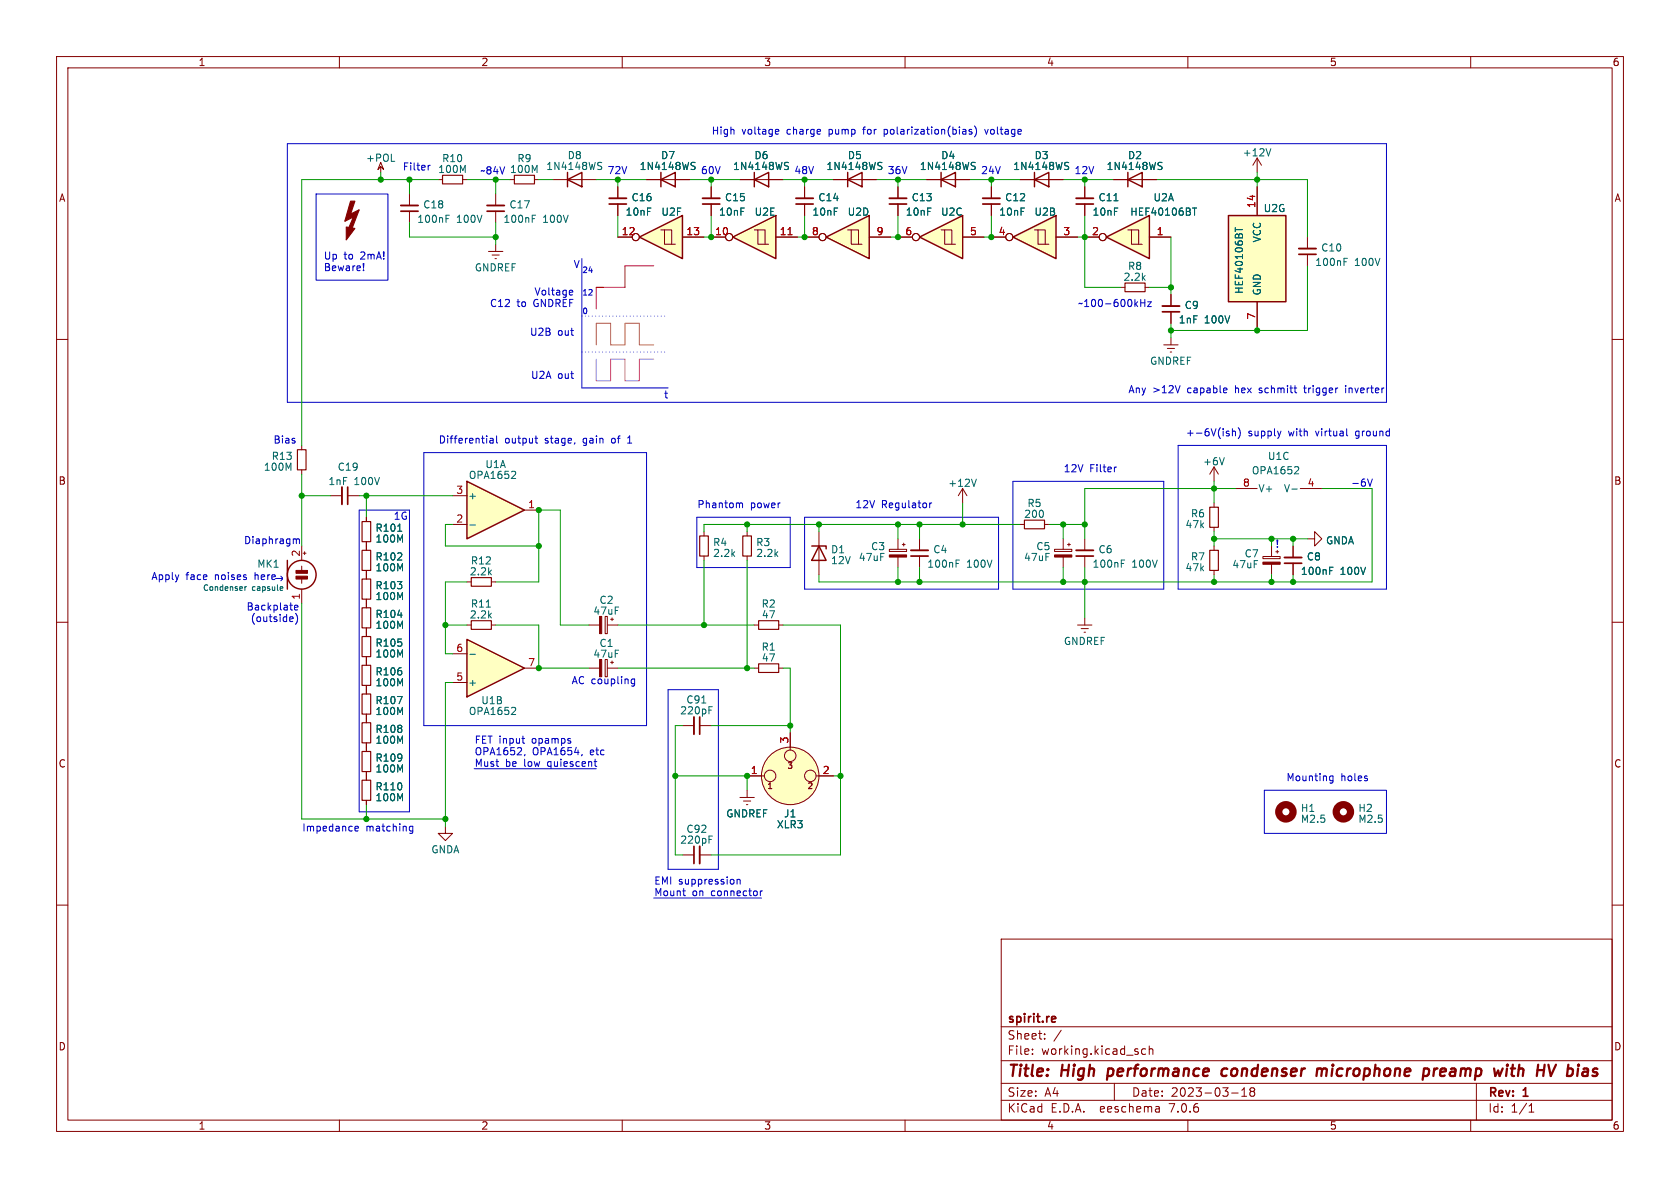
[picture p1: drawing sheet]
<svg xmlns="http://www.w3.org/2000/svg" width="297mm" height="210mm" viewBox="0 0 297 210" stroke-linecap="round" stroke-linejoin="round" font-family="sans-serif">
<g fill="none" stroke="#840000" stroke-width=".18">
<path d="M10 10h277v190h-277zM12 12h273v186h-273zM60 10v2M110 10v2M160 10v2M210 10v2M260 10v2M10 60h2M285 60h2M10 110h2M285 110h2M10 160h2"/>
<path d="M285 160h2M177 166h108v32h-108zM60 198v2M110 198v2M160 198v2M177 194.5h108M177 191.5h108M177 187.5h108M177 181.5h108M182.5 186.3v.1M182.5 185.5v.1M184.7 183.6v.1"/>
<path d="M184.7 182.8v.1M187.6 182.1l-1.3 2M197 191.5v3M202.5 185.5l-.4-.1-.3 .3v.4l.2 .2h.5M203.2 185.5l.2-.1 .3 .1 .1 .9M203.2 184.9v1.5M204.9 195.7l.1 .9M205 196.5l-.2 .1M205 196h-.2M210 198v2M217.7 193.2h1.2M219.5 193.8h.9"/>
<path d="M219.5 192.7l.5-.4v1.5M221.2 192.9l-.2 .3v.3l.2 .3 .5-.1 .1-.2-.1-.4-.2-.2M221.2 192.9l-.2-.2 .2-.4 .5 .1 .1 .2-.3 .3M221.2 192.9h.3M260 198v2M261 191.5v6.5M270.3 196.6h.9M270.3 195.5l.4-.4v1.5"/>
</g>
<g fill="none" stroke="#840000" stroke-width=".4">
<path d="M195.9 188.9l-.2 2M217 189a.66 .66 0 0 0-1 .3l-.1 .5 .2 .3 .2 .1 .5-.1M233 189l.5-.1 .2 .3M233.7 189.2l-.1 1M234.5 189a.5 .5 0 0 0-.8 .2M251.9 188.9h.4l.4 .4-.1 .5-.4 .4M253.6 188.9l-.2 1.3M253.9 188.9l-.4 .4M266.4 188.9l-.1 1.3M266.5 188.2l-.1 .1 .1 .1M266.5 188.2l.1 .1-.1 .1M266.5 188.2v.2"/>
<path d="M267.1 188.9h.7M267.5 188.2l-.3 1.7 .1 .2 .4 .1M275.1 188.2l-.9 2"/>
</g>
<path d="M186.1 179.7l.5 .1v.2l-.7 .2M186.6 180.6l-.5 .1" fill="none" stroke="#840000" stroke-width=".3"/>
<path d="M195.6 41.9l7.6-3.8v7.6z" fill="#ffffc2"/>
<path d="M100.3 31.8l2.6-1.3v2.5zM100.3 30.5v2.5M116.8 31.8l2.6-1.3v2.5zM116.8 30.5v2.5M199.4 31.8l2.5-1.3v2.5zM199.4 30.5v2.5M195.6 41.9l7.6-3.8v7.6z" fill="none" stroke="#840000" stroke-width=".25"/>
<g fill="none" stroke="#840000" stroke-width=".18">
<path d="M77.5 31.8h.7M81.8 31.8h.7M97.8 31.8h7.6M114.3 31.8h7.6M142.2 33v2.1M142.2 36.1v2M175.3 33v2.1M175.3 36.1v2M196.8 31.8h7.7M191.8 41.9h2.5M199.4 40.6h.6v2.6h1.9M200 40.6h1.3v2.6"/>
<path d="M203.2 41.9h3.8M191.8 95.3v2M191.8 98.3v2"/>
<circle cx="194.9" cy="41.9" r=".63"/>
</g>
<path d="M105.9 29.3l.4 .1 .1 .3-.3 .3h-.3M105.9 28.7l.5 .1M122.4 29.3l.4 .1 .1 .3-.3 .3h-.3M122.4 28.7l.5 .1M205 29.3l.3 .1 .1 .3-.2 .3h-.3M205 28.7l.4 .1M210.8 36.8h.7M211.2 36.8v1.2M198.2 99.6h.5M198.2 99h.6" fill="none" stroke="#006464" stroke-width=".18"/>
<path d="M140.7 35.1h3.1M173.7 35.1h3.1M190.2 97.3h3.1" fill="none" stroke="#840000" stroke-width=".33"/>
<path d="M140.7 36.1h3.1M173.7 36.1h3.1M190.2 98.3h3.1" fill="none" stroke="#840000" stroke-width=".3"/>
<path d="M78.2 31h3.6v1.5h-3.6z" fill="none" stroke="#840000" stroke-width=".2"/>
<path d="M162.6 41.9l7.6-3.8v7.6z" fill="#ffffc2"/>
<path d="M162.6 41.9l7.6-3.8v7.6zM143.5 96.5h2.5v.5M144.8 96.5l1.2 2.6h-2.5z" fill="none" stroke="#840000" stroke-width=".25"/>
<g fill="none" stroke="#840000" stroke-width=".18">
<path d="M222.2 27.9l.8 1.3M222.2 27.9v2.6M222.2 27.9l-.7 1.3M158.7 41.9h2.6M166.4 40.6h.6v2.6h1.9M167 40.6h1.3v2.6M170.2 41.9h3.8M207 59.7v1.3M53.3 78.7v.8M205.7 61h2.6M206.4 61.6h1.2M206.9 62.2h.2"/>
<path d="M53.3 83.1v.7M64.8 91.4v.8M64.8 95.8v.7M144.8 94v7.6"/>
<circle cx="161.9" cy="41.9" r=".63"/>
</g>
<path d="M52.6 79.5h1.5v3.6h-1.5zM64 92.2h1.5v3.6h-1.5z" fill="none" stroke="#840000" stroke-width=".2"/>
<path d="M224.7 26.3l-.5 1.3M70.3 93.9h.7" fill="none" stroke="#006464" stroke-width=".18"/>
<path d="M129.5 41.9l7.7-3.8v7.6z" fill="#ffffc2"/>
<path d="M129.5 41.9l7.7-3.8v7.6z" fill="none" stroke="#840000" stroke-width=".25"/>
<g fill="none" stroke="#840000" stroke-width=".18">
<path d="M158.7 33v2.1M158.7 36.1v2M125.7 41.9h2.6M133.3 40.6h.7v2.6h1.9M134 40.6h1.3v2.6M137.2 41.9h3.8"/>
<circle cx="128.9" cy="41.9" r=".63"/>
</g>
<path d="M139.3 41.5h.7" fill="none" stroke="#a90000" stroke-width=".18"/>
<path d="M157.2 35.1h3.1" fill="none" stroke="#840000" stroke-width=".33"/>
<path d="M157.2 36.1h3.1" fill="none" stroke="#840000" stroke-width=".3"/>
<path d="M146 41.9l7.7-3.8v7.6z" fill="#ffffc2"/>
<g fill="none" stroke="#840000" stroke-width=".25">
<path d="M149.9 31.8l2.5-1.3v2.5zM149.9 30.5v2.5M146 41.9l7.7-3.8v7.6zM50.8 99.1v5"/>
<circle cx="53.3" cy="101.6" r="2.54"/>
</g>
<g fill="none" stroke="#840000" stroke-width=".18">
<path d="M67.3 29.5v1M67.3 28.7l.5 1.3-.5-.5-.5 .5zM147.3 31.8h7.6M191.8 33v2.1M191.8 36.1v2M142.2 41.9h2.6M149.9 40.6h.6v2.6h1.9M150.5 40.6h1.3v2.6M153.7 41.9h3.8M198.1 50.8h.8M202.4 50.8h.8M231.1 41.9v2"/>
<path d="M231.1 45v2M53.3 96.5v2.6M53.6 97.8h.5M53.8 97.5v.5M58.4 87.6h2.1M61.5 87.6h2M157.2 97.1h3.1v.4h-3.1zM158.7 95.3v1.8M158.7 98.5v1.8M159.5 96.3h.5M159.8 96v.5M162.6 95.3v2"/>
<path d="M162.6 98.3v2M53.3 100.1v.7M53.3 102.4v.7M53.3 104.1v2.6M64.8 111.8v.7M64.8 116.1v.7"/>
<circle cx="145.4" cy="41.9" r=".63"/>
</g>
<g fill="#840000" stroke="#840000" stroke-width=".18">
<path d="M52.3 101.9h2.1v.5h-2.1z"/>
<path d="M52.3 100.8h2.1v.5h-2.1z"/>
<path d="M157.2 98.1h3.1v.4h-3.1z"/>
</g>
<path d="M69.2 28.5h.6M155.4 29.3l.4 .1 .1 .3-.2 .3h-.3M155.4 28.7l.5 .1M196.9 35.5h.8M237.6 46.3h.4M237.6 45.7h.6M169 99.6h.4M169 99h.6M43.3 103.7v.7M43.6 103.7l-.3 .2M49.7 103.7l.3 .1v.1l-.5 .1M50 104.3l-.3 .1" fill="none" stroke="#006464" stroke-width=".18"/>
<path d="M190.2 35.1h3.1M229.6 43.9h3.1M60.5 86.1v3.1M161 97.3h3.1" fill="none" stroke="#840000" stroke-width=".33"/>
<path d="M190.2 36.1h3.1M229.6 45h3.1M61.5 86.1v3.1M161 98.3h3.1" fill="none" stroke="#840000" stroke-width=".3"/>
<path d="M198.9 50h3.5v1.6h-3.5zM64 112.5h1.5v3.6h-1.5z" fill="none" stroke="#840000" stroke-width=".2"/>
<path d="M113 41.9l7.6-3.8v7.6z" fill="#ffffc2"/>
<path d="M217.2 38.1h10.1v15.2h-10.1zM113 41.9l7.6-3.8v7.6z" fill="none" stroke="#840000" stroke-width=".25"/>
<g fill="none" stroke="#840000" stroke-width=".18">
<path d="M109.2 33v2.1M109.2 36.1v2M222.2 33v5.1M109.2 41.9h2.6M116.8 40.6h.7v2.6h1.9M117.5 40.6h1.2v2.6M120.6 41.9h3.9M207 52.1v2M207 55.1v2.1M222.2 53.3v5.1M170.2 86.4l-.8 1.2M170.2 86.4v2.5"/>
<path d="M170.2 86.4l.7 1.2M64.8 116.8v.8M64.8 121.2v1.5M64.8 126.2v1.6M64.8 131.3v1.5M64.8 136.4v1.5M132.1 139.7v1.3M64.8 141.5v.7M78.7 146.1v1.2h1.3l-1.3 1.3-1.2-1.3h1.2M130.8 141h2.5M131.4 141.6h1.3M132 142.2h.2"/>
<circle cx="112.4" cy="41.9" r=".63"/>
</g>
<path d="M64 117.6h1.5v3.6h-1.5zM64 122.7h1.5v3.5h-1.5zM64 127.8h1.5v3.5h-1.5zM64 137.9h1.5v3.6h-1.5zM64 132.8h1.5v3.6h-1.5z" fill="none" stroke="#840000" stroke-width=".2"/>
<path d="M218.4 40.2v.8M218.4 40.6h1.3M172.6 84.7l-.4 1.3M70.3 123.1h.8l-.5 1.3" fill="none" stroke="#006464" stroke-width=".18"/>
<path d="M107.7 35.1h3M205.5 54.1h3" fill="none" stroke="#840000" stroke-width=".33"/>
<path d="M107.7 36.1h3M205.5 55.1h3" fill="none" stroke="#840000" stroke-width=".3"/>
<path d="M217.2 38.1h10.1v15.2h-10.1z" fill="#ffffc2" stroke="#ffffc2" stroke-width=".18"/>
<path d="M179.1 41.9l7.6-3.8v7.6z" fill="#ffffc2"/>
<path d="M133.3 31.8l2.6-1.3v2.5zM133.3 30.5v2.5M179.1 41.9l7.6-3.8v7.6z" fill="none" stroke="#840000" stroke-width=".25"/>
<g fill="none" stroke="#840000" stroke-width=".18">
<path d="M125.7 33v2.1M125.7 36.1v2M130.8 31.8h7.6M175.3 41.9h2.5M182.9 40.6h.6v2.6h1.9M183.5 40.6h1.3v2.6M186.7 41.9h3.8M180.3 92.7h.8M184.7 92.7h.7M186.4 97.1h3.1v.4h-3.1zM188 95.3v1.8M188 98.5v1.8"/>
<path d="M188.7 96.3h.5M189 96v.5M214.6 82.6v2.5M214.6 88.9v.8M214.6 93.2v.8M214.6 82.6l-.7 1.2M214.6 82.6l.8 1.2M218.4 86.4h3.8M229.9 86.4h3.8M82.5 110.5h.8M82.5 102.9h.8M86.9 110.5h.7"/>
<path d="M86.9 102.9h.7M104.1 118.1h1.9M104.1 110.5h1.9M107 109h.4v3h-.4zM107 116.6h.4v3h-.4zM107.4 118.1h1.8M107.4 110.5h1.8M108.2 109.2v.5M108.2 116.8v.5M133.3 118.1h.8M133.3 110.5h.8M137.7 118.1h.7"/>
<path d="M137.7 110.5h.7M190.5 110.5h2.5M191.1 111.1h1.3M191.6 111.8h.3M191.8 109.2v1.3"/>
<circle cx="178.4" cy="41.9" r=".63"/>
</g>
<path d="M181.1 91.9h3.6v1.6h-3.6zM213.9 89.7h1.5v3.5h-1.5zM83.3 102.1h3.6v1.5h-3.6zM83.3 109.7h3.6v1.6h-3.6zM134.1 117.3h3.6v1.6h-3.6zM134.1 109.7h3.6v1.6h-3.6z" fill="none" stroke="#840000" stroke-width=".2"/>
<path d="M124.2 35.1h3.1" fill="none" stroke="#840000" stroke-width=".33"/>
<path d="M124.2 36.1h3.1" fill="none" stroke="#840000" stroke-width=".3"/>
<g fill="#840000" stroke="#840000" stroke-width=".18">
<path d="M106 109h.4v3h-.4z"/>
<path d="M106 116.6h.4v3h-.4z"/>
<path d="M186.4 98.1h3.1v.4h-3.1z"/>
</g>
<path d="M138.9 29.3l.4 .1 .1 .3-.2 .3h-.3M138.9 28.7l.5 .1M216.4 80.9l-.4 1.3M228.4 86.5h.9M229.4 82.5l.2 .2-.1 .3-.7 .8h.8M86 107.3h.7" fill="none" stroke="#006464" stroke-width=".18"/>
<path d="M82.5 113l10.2 5.1-10.2 5.1z" fill="#ffffc2"/>
<path d="M166.4 31.8l2.5-1.3v2.5zM166.4 30.5v2.5M182.9 31.8l2.5-1.3v2.5zM182.9 30.5v2.5M82.5 113l10.2 5.1-10.2 5.1z" fill="none" stroke="#840000" stroke-width=".25"/>
<g fill="none" stroke="#840000" stroke-width=".18">
<path d="M72.4 34.3v2M72.4 37.3v2.1M87.6 34.3v2M87.6 37.3v2.1M90.2 31.8h.7M94.5 31.8h.7M163.8 31.8h7.6M180.3 31.8h7.7M86.4 44.5h2.5M87 45.1h1.3M87.5 45.7h.3M87.6 43.2v1.3"/>
<path d="M64.8 96.5v.8M124.5 94v.7M124.5 98.3v.8M132.1 94v.7M132.1 98.3v.8M214.6 96.5v.8M223.3 98.4h3v.4h-3zM224.8 96.5v1.9M224.8 99.7v1.9M225.6 97.5h.5M225.8 97.3v.5M228.6 96.5v2.1"/>
<path d="M228.6 99.6v2M231.1 95.3h1.3v1.2l1.3-1.2-1.3-1.3v1.3M64.8 100.8v1.6M64.8 105.9v1.5M64.8 111v.8M80 115.6h2.5M92.7 118.1h2.5M214.6 100.8v.8M80 120.7h2.5M120.6 128.3h2.1M123.7 128.3h2M132.1 137.2h3"/>
<path d="M139.7 129.5v3.1M144.3 137.2h3M120.6 151.1h2.1M123.7 151.1h2"/>
<circle cx="136.1" cy="137.2" r="1.02"/>
<circle cx="139.7" cy="137.2" r="5.1"/>
<circle cx="139.7" cy="133.6" r="1.02"/>
<circle cx="143.3" cy="137.2" r="1.02"/>
</g>
<g fill="none" stroke="#006464" stroke-width=".18">
<path d="M78.9 38.6h.4M78.9 38h.6M94.1 38.6h.4M94.1 38h.6M171.9 29.3l.4 .1 .1 .3-.2 .3h-.3M171.9 28.7l.5 .1M188.4 29.3l.4 .1 .1 .3-.2 .3h-.3M188.4 28.7l.5 .1M70.3 108.7h.8M83.1 115.7h.9M235.1 100.9h.4M235.1 100.3h.6"/>
<path d="M90.9 125l.3 .3-.1 .3-.7 .7h.8M124.1 124.3h.7M125.3 125.5h.5M125.3 124.9h.6M125.3 148.4h.5M125.3 147.8h.6"/>
</g>
<path d="M70.9 36.3h3M86.1 36.3h3.1M227.1 98.6h3M122.7 126.7v3.1M123.7 149.6v3.1" fill="none" stroke="#840000" stroke-width=".33"/>
<path d="M70.9 37.3h3M86.1 37.3h3.1M227.1 99.6h3M123.7 126.7v3.1M122.7 149.6v3.1" fill="none" stroke="#840000" stroke-width=".3"/>
<path d="M90.9 31h3.6v1.5h-3.6zM64 97.3h1.5v3.5h-1.5zM123.7 94.7h1.5v3.6h-1.5zM131.3 94.7h1.5v3.6h-1.5zM213.9 97.3h1.5v3.5h-1.5zM64 107.4h1.5v3.6h-1.5zM64 102.4h1.5v3.5h-1.5z" fill="none" stroke="#840000" stroke-width=".2"/>
<g fill="#840000" stroke="#840000" stroke-width=".2">
<path d="M61.2 40.1l1.5 .3-1.5 2z"/>
<path d="M62 35.6h.7l-.7 2.2 1.5-.7-1.3 3.3-.5-.3 .8-1.7-1.5 .7z"/>
</g>
<circle cx="139.7" cy="137.2" r="5.1" fill="#ffffc2" stroke="#ffffc2" stroke-width=".18"/>
<g fill="none" stroke="#840000" stroke-width="1.3">
<circle cx="227.3" cy="143.5" r="1.27"/>
<circle cx="237.5" cy="143.5" r="1.27"/>
</g>
<path d="M223.3 99.4h3v.3h-3z" fill="#840000" stroke="#840000" stroke-width=".18"/>
<path d="M82.5 85.1l10.2 5.1-10.2 5.1z" fill="#ffffc2"/>
<path d="M82.5 85.1l10.2 5.1-10.2 5.1z" fill="none" stroke="#840000" stroke-width=".25"/>
<g fill="none" stroke="#840000" stroke-width=".18">
<path d="M109.2 33v2.1M109.2 36.1v2M114.3 31.8h2.5M119.4 31.8h2.5M125.7 33v2.1M125.7 36.1v2M130.8 31.8h2.5M135.9 31.8h2.5M142.2 33v2.1M142.2 36.1v2M147.3 31.8h2.6M152.4 31.8h2.5"/>
<path d="M158.7 33v2.1M158.7 36.1v2M163.8 31.8h2.6M168.9 31.8h2.5M175.3 33v2.1M175.3 36.1v2M180.3 31.8h2.6M185.4 31.8h2.6M191.8 33v2.1M191.8 36.1v2M196.8 31.8h2.6M201.9 31.8h2.6"/>
<path d="M222.2 33v5.1M109.2 41.9h2.6M120.6 41.9h3.9M125.7 41.9h2.6M137.2 41.9h3.8M142.2 41.9h2.6M153.7 41.9h3.8M158.7 41.9h2.6M170.2 41.9h3.8M175.3 41.9h2.5M186.7 41.9h3.8M191.8 41.9h2.5"/>
<path d="M203.2 41.9h3.8M207 52.1v2M207 55.1v2.1M222.2 53.3v5.1M64.8 91.4v.8M64.8 95.8v1.5M80 92.7h2.5M80 87.6h2.5M92.7 90.2h2.5M228.6 96.5v2.1M228.6 99.6v2M64.8 100.8v1.6"/>
<path d="M64.8 105.9v1.5M64.8 111v1.5M64.8 116.1v1.5M64.8 121.2v1.5M64.8 126.2v1.6M64.8 131.3v1.5M64.8 136.4v1.5M132.1 137.2h2.5M139.7 129.5v2.6M144.8 137.2h2.5M64.8 141.5v.7"/>
<circle cx="112.4" cy="41.9" r=".63"/>
<circle cx="128.9" cy="41.9" r=".63"/>
<circle cx="145.4" cy="41.9" r=".63"/>
<circle cx="161.9" cy="41.9" r=".63"/>
<circle cx="178.4" cy="41.9" r=".63"/>
<circle cx="194.9" cy="41.9" r=".63"/>
</g>
<g fill="none" stroke="#006464" stroke-width=".18">
<path d="M122.4 29.3l.4 .1 .1 .3-.3 .3h-.3M122.4 28.7l.5 .1M138.9 29.3l.4 .1 .1 .3-.2 .3h-.3M138.9 28.7l.5 .1M155.4 29.3l.4 .1 .1 .3-.2 .3h-.3M155.4 28.7l.5 .1M171.9 29.3l.4 .1 .1 .3-.2 .3h-.3M171.9 28.7l.5 .1M188.4 29.3l.4 .1 .1 .3-.2 .3h-.3M188.4 28.7l.5 .1M196.9 35.5h.8M205 29.3l.3 .1 .1 .3-.2 .3h-.3"/>
<path d="M205 28.7l.4 .1M210.8 36.8h.7M211.2 36.8v1.2M218.4 40.2v.8M218.4 40.6h1.3M70.3 93.9h.7M83.1 92.8h.9M90.9 83.3l.3 .3-.1 .3-.7 .7h.8M70.3 108.7h.8M235.1 100.9h.4M235.1 100.3h.6M70.3 123.1h.8l-.5 1.3"/>
</g>
<g fill="none" stroke="#0000c2" stroke-width=".18">
<path d="M50.8 25.4h194.3v45.7h-194.3zM55.9 34.3h12.7v15.2h-12.7zM75.7 29.2v.9M76.1 29.2l-.4 .3M137.3 22.9h.3l.1 .3-.6 .1M137.6 23.7h-.3M156.3 22.9v1.2M156.3 23.7h.1M156.4 22.9h-.1M171.8 22.9h-.3l-.2 .2 .1 .1 .4 .2v.3h-.5M172.3 22.3a1.46 1.46 0 0 1 0 1.9M174.1 22.9l.3 .8 .3-.8"/>
<path d="M64.3 47.7v.1M64.3 46.6v.8M100.8 51.3l.4 .1 .1 .2-.6 .1M101.2 52.1l-.4 .1M102.9 45.7v22.9h15.2M201.7 52.9v1.3M201.7 53.5h.7M202.4 52.9v1.3M202.9 53.3h.6l-.6 .9h.6M86.6 77.5h.5l.1 .8M87.2 77.8h-.4l-.2 .2 .2 .3h.4M87.8 77.1v1l.2 .2"/>
<path d="M94.6 77.5h.4M94.7 77.1v1l.3 .2M111 78.3h.7M111.2 77.2l-.2 .2M208.3 78.7h36.8v25.4h-36.8zM208.6 68.2l-.4 1.2M216.7 68.6l.2 .3-.6 .1M216.8 69.4h-.1M217.3 76.7v.3M217.9 75.8v1.3M217.9 76.3l.2-.1 .3 .1v.8M218.9 75.6a1.46 1.46 0 0 1 0 1.9"/>
<path d="M226.5 76.2l-.3 .9M230.5 68.6h.4M230.6 68.2l.1 1.2M237.9 68.2v.1M237.9 68.6v.8M238.1 76.9l.2 .2M52 95.3l.4 .1M52.4 95.4l.2-.1h.3v.8M52.4 95.4v.7M63.5 90.2h8.9v53.3h-8.9zM74.9 80h39.4v48.3h-39.4zM123.2 91.4h16.5v8.9h-16.5z"/>
<path d="M130.7 89.1l.2-.2 .3 .1 .1 .8M142.2 91.4h34.3v12.7h-34.3zM164.4 88.9v.9M164.7 88.9l-.3 .3M179.1 85.1h26.6v19h-26.6zM197.4 82.6h-.3M241.8 84.7l.4 1.2 .4-1.2M48.7 102.3h1.2M49.6 101.9l.3 .2v.2M49.9 102.3v.1l-.3 .3M51.4 109l.4 .1v.2l-.6 .2M51.8 109.8l-.4 .1"/>
<path d="M52.1 107.4l.6-.1-.1-.3h-.4l-.1 .2v.6h.5M52.2 108.4a1.46 1.46 0 0 1 0 2M83.8 135.9h21.6M92.3 130.5h.4M92.5 131.3l.2 .1M92.8 133.4l-.1 .2M102.9 133.4l-.1 .2M105 134.6h.5M105.2 135.3l.3 .2M111.6 120.6l.2 .3 .4-.1M112.2 120v1.1l-.2 .2-.4-.1M112.2 120.1l-.4-.1-.2 .3"/>
<path d="M118.1 121.9h8.9v31.8h-8.9zM223.5 139.7h21.6v7.6h-21.6zM235.1 137.9l.2 .1h.4M235.7 137.2v1l-.3 .2h-.3M235.7 137.2h-.4l-.2 .1M62.8 146.5l.6-.1-.1-.3h-.4l-.1 .1v.6h.5M73 146.1h-.4l-.2 .2 .1 .5h.5M73 146.1v1l-.3 .2h-.3M115.6 158.8h19M120.7 157.5h.5M121.1 158.3h.1M130.3 155.4v.9"/>
<path d="M130.3 155.6l.2-.2 .3 .1v.8M134.4 157.5v.8M134.8 157.5l-.4 .2"/>
</g>
<path d="M102.9 55.9h15.2M102.9 62.2h15.2" fill="none" stroke="#0000c2" stroke-width=".18" stroke-dasharray="0 .6"/>
<path d="M105.4 61v-3.8h2.5v3.8h2.6v-3.8h2.5v3.8h2.6" fill="none" stroke="#ff7c00" stroke-width=".18"/>
<path d="M105.4 63.5v3.8h2.5v-3.8h2.6v3.8h2.5v-3.8h2.6" fill="none" stroke="#ff00f5" stroke-width=".18"/>
<path d="M115.6 47h-5.1v3.8h-5.1v3.8" fill="none" stroke="#ff0025" stroke-width=".18"/>
<g fill="none" stroke="#009600" stroke-width=".18">
<path d="M67.3 30.5v1.3M72.4 39.4v2.5h15.2M72.4 31.8v2.5M77.5 31.8h-24.2v46.9M82.5 31.8h7.7M87.6 31.8v2.5M87.6 39.4v3.8M95.2 31.8h2.6M105.4 31.8h8.9M109.2 31.8v1.2M109.2 38.1v3.8M121.9 31.8h8.9"/>
<path d="M125.7 38.1v3.8h-1.2M125.7 31.8v1.2M138.4 31.8h8.9M142.2 38.1v3.8h-1.2M142.2 31.8v1.2M154.9 31.8h8.9M158.7 38.1v3.8h-1.2M158.7 31.8v1.2M171.4 31.8h8.9M175.3 31.8v1.2M175.3 38.1v3.8h-1.3M188 31.8h8.8"/>
<path d="M191.8 38.1v12.7h6.3M191.8 31.8v1.2M204.5 31.8h26.6v10.1M222.2 30.5v2.5M190.5 41.9h1.3M203.2 50.8h3.8M207 41.9v10.2M207 57.2v2.5M231.1 47v11.4h-24.1M53.3 83.8v12.7M53.3 87.6h5.1M63.5 87.6h16.5"/>
<path d="M64.8 87.6v3.8M80 92.7h-1.3v3.8h16.5M124.5 99.1v11.4M132.1 92.7v1.3M132.1 99.1v19M144.8 92.7v1.3M158.7 92.7v2.6M162.6 92.7v2.6M170.2 88.9v3.8M180.3 92.7h-55.8v1.3M185.4 92.7h6.4M188 92.7v2.6"/>
<path d="M214.6 85.1v3.8M214.6 94v2.5M214.6 95.3h16.5M218.4 86.4h-26.6v8.9M224.8 95.3v1.2M228.6 95.3v1.2M233.7 86.4h8.9v16.5h-97.8v-1.3M53.3 106.7v38.1h25.4M78.7 110.5h3.8M82.5 102.9h-3.8v12.7h1.3M87.6 110.5h7.6v7.6h8.9M87.6 102.9h7.6v-12.7h3.9v20.3h5"/>
<path d="M109.2 118.1h24.1M109.2 110.5h24.1M138.4 118.1h1.3v11.4M138.4 110.5h10.2v40.6h-22.9M158.7 100.3v2.6M162.6 100.3v2.6M188 100.3v2.6M191.8 100.3v8.9M214.6 101.6v1.3M224.8 101.6v1.3M228.6 101.6v1.3M80 120.7h-1.3v25.4"/>
<path d="M119.4 137.2h12.7v2.5M120.6 128.3h-1.2v22.8h1.2M125.7 128.3h14M147.3 137.2h1.3M64.8 142.2v2.6"/>
</g>
<path d="M139.3 41.5h.7" fill="none" stroke="#a90000" stroke-width=".18"/>
<g fill="#009600" stroke="#009600" stroke-width=".18">
<circle cx="191.8" cy="102.9" r=".46"/>
<circle cx="191.8" cy="92.7" r=".46"/>
<circle cx="214.6" cy="102.9" r=".46"/>
<circle cx="214.6" cy="95.3" r=".46"/>
<circle cx="228.6" cy="95.3" r=".46"/>
<circle cx="162.6" cy="92.7" r=".46"/>
<circle cx="162.6" cy="102.9" r=".46"/>
<circle cx="158.7" cy="102.9" r=".46"/>
<circle cx="188" cy="92.7" r=".46"/>
<circle cx="188" cy="102.9" r=".46"/>
<circle cx="175.3" cy="41.9" r=".46"/>
<circle cx="175.3" cy="31.8" r=".46"/>
<circle cx="207" cy="50.8" r=".46"/>
<circle cx="207" cy="58.4" r=".46"/>
<circle cx="191.8" cy="31.8" r=".46"/>
<circle cx="191.8" cy="41.9" r=".46"/>
<circle cx="222.2" cy="31.8" r=".46"/>
<circle cx="222.2" cy="58.4" r=".46"/>
<circle cx="214.6" cy="86.4" r=".46"/>
<circle cx="228.6" cy="102.9" r=".46"/>
<circle cx="224.8" cy="95.3" r=".46"/>
<circle cx="158.7" cy="92.7" r=".46"/>
<circle cx="170.2" cy="92.7" r=".46"/>
<circle cx="158.7" cy="41.9" r=".46"/>
<circle cx="158.7" cy="31.8" r=".46"/>
<circle cx="224.8" cy="102.9" r=".46"/>
<circle cx="109.2" cy="31.8" r=".46"/>
<circle cx="125.7" cy="41.9" r=".46"/>
<circle cx="72.4" cy="31.8" r=".46"/>
<circle cx="67.3" cy="31.8" r=".46"/>
<circle cx="87.6" cy="41.9" r=".46"/>
<circle cx="87.6" cy="31.8" r=".46"/>
<circle cx="142.2" cy="31.8" r=".46"/>
<circle cx="142.2" cy="41.9" r=".46"/>
<circle cx="125.7" cy="31.8" r=".46"/>
<circle cx="132.1" cy="118.1" r=".46"/>
<circle cx="148.6" cy="137.2" r=".46"/>
<circle cx="139.7" cy="128.3" r=".46"/>
<circle cx="124.5" cy="110.5" r=".46"/>
<circle cx="132.1" cy="137.2" r=".46"/>
<circle cx="119.4" cy="137.2" r=".46"/>
<circle cx="95.2" cy="90.2" r=".46"/>
<circle cx="95.2" cy="96.5" r=".46"/>
<circle cx="78.7" cy="110.5" r=".46"/>
<circle cx="95.2" cy="118.1" r=".46"/>
<circle cx="78.7" cy="144.8" r=".46"/>
<circle cx="64.8" cy="144.8" r=".46"/>
<circle cx="64.8" cy="87.6" r=".46"/>
<circle cx="53.3" cy="87.6" r=".46"/>
<circle cx="144.8" cy="92.7" r=".46"/>
<circle cx="132.1" cy="92.7" r=".46"/>
</g>
<g font-size="2.8" fill="#840000">
<text x="178" y="190.9">Title:</text>
<text x="187.7" y="190.9">High</text>
<text x="196.6" y="190.9">performance</text>
<text x="217.6" y="190.9">condenser</text>
<text x="235.2" y="190.9">microphone</text>
<text x="254.9" y="190.9">preamp</text>
<text x="268.2" y="190.9">with</text>
<text x="276.6" y="190.9">HV bias</text>
</g>
<g font-size="2.1" fill="#840000">
<text x="178" y="184">Sheet:</text>
<text x="178" y="181.2">spirit.re</text>
<text x="178" y="186.7">File:</text>
<text x="184.1" y="186.7">working.kicad_sch</text>
<text x="178" y="196.9">KiCad</text>
<text x="178" y="194.1">Size:</text>
<text x="184.7" y="194.1">A4</text>
<text x="185.7" y="196.9">E.D.A.</text>
<text x="194.6" y="196.9">eeschema</text>
<text x="200" y="194.1">Date:</text>
<text x="207" y="196.9">7.0.6</text>
<text x="207" y="194.1">2023-03-18</text>
<text x="263" y="194.3">Rev:</text>
<text x="263" y="196.9">Id:</text>
<text x="267.1" y="196.9">1/1</text>
<text x="269.4" y="194.3">1</text>
</g>
<g font-size="1.8" fill="#840000">
<text x="35" y="11.9">1</text>
<text x="85" y="11.9">2</text>
<text x="135" y="11.9">3</text>
<text x="185" y="11.9">4</text>
<text x="235" y="11.9">5</text>
<text x="285" y="11.9">6</text>
<text x="10.3" y="35.9">A</text>
<text x="285.3" y="35.9">A</text>
<text x="10.3" y="85.9">B</text>
<text x="285.3" y="85.9">B</text>
<text x="10.3" y="135.9">C</text>
<text x="285.3" y="135.9">C</text>
<text x="10.3" y="185.9">D</text>
<text x="285.3" y="185.9">D</text>
<text x="35" y="199.9">1</text>
<text x="85" y="199.9">2</text>
<text x="135" y="199.9">3</text>
<text x="185" y="199.9">4</text>
<text x="235" y="199.9">5</text>
<text x="285" y="199.9">6</text>
</g>
<g font-size="1.8" fill="#0000c2">
<text x="125.7" y="23.9">High</text>
<text x="131.1" y="23.9">voltage</text>
<text x="139.2" y="23.9">charge</text>
<text x="146.8" y="23.9">pump</text>
<text x="153.1" y="23.9">for</text>
<text x="156.9" y="23.9">polarization(bias)</text>
<text x="175" y="23.9">voltage</text>
<text x="71.1" y="30.2">Filter</text>
<text x="84.8" y="30.9">~84V 100M</text>
<text x="107.3" y="30.9">72V</text>
<text x="123.8" y="30.9">60V</text>
<text x="140.3" y="30.9">48V</text>
<text x="156.8" y="30.9">36V</text>
<text x="173.4" y="30.9">24V</text>
<text x="189.9" y="30.9">12V</text>
<text x="57.1" y="46">Up</text>
<text x="60.8" y="46">to</text>
<text x="63.8" y="46">2mA!</text>
<text x="101.3" y="47.5">V</text>
<text x="57.1" y="48">Beware!</text>
<text x="94.4" y="52.3">Voltage</text>
<text x="86.5" y="54.4">C12</text>
<text x="91.4" y="54.4">to</text>
<text x="93.6" y="59.4">U2B</text>
<text x="94.4" y="54.4">GNDREF</text>
<text x="98.6" y="59.4">out</text>
<text x="190.5" y="54.4">~100-600kHz</text>
<text x="93.8" y="67.1">U2A</text>
<text x="98.6" y="67.1">out</text>
<text x="117.3" y="70.5">t</text>
<text x="199.4" y="69.6">Any</text>
<text x="203.8" y="69.6">&gt;12V</text>
<text x="210" y="69.6">capable</text>
<text x="218.6" y="69.6">hex</text>
<text x="223.1" y="69.6">schmitt</text>
<text x="231.2" y="69.6">trigger</text>
<text x="238.7" y="69.6">inverter</text>
<text x="209.5" y="77.2">+-6V(ish)</text>
<text x="220.6" y="77.2">supply</text>
<text x="227.9" y="77.2">with</text>
<text x="232.9" y="77.2">virtual</text>
<text x="240.1" y="77.2">ground</text>
<text x="48.3" y="78.5">Bias</text>
<text x="77.5" y="78.5">Differential</text>
<text x="89.2" y="78.5">output</text>
<text x="96.4" y="78.5">stage,</text>
<text x="103.4" y="78.5">gain</text>
<text x="108.6" y="78.5">of</text>
<text x="111.6" y="78.5">1</text>
<text x="188" y="83.6">12V</text>
<text x="192.6" y="83.6">Filter</text>
<text x="123.2" y="89.9">Phantom</text>
<text x="132.6" y="89.9">power</text>
<text x="151.1" y="89.9">12V</text>
<text x="155.8" y="89.9">Regulator</text>
<text x="238.8" y="86.1">-6V</text>
<text x="69.5" y="92">1G</text>
<text x="43" y="96.3">Diaphragm</text>
<text x="225.4" y="96.9">!</text>
<text x="26.7" y="102.6">Apply</text>
<text x="32.9" y="102.6">face</text>
<text x="38.1" y="102.6">noises</text>
<text x="43.5" y="108">Backplate</text>
<text x="45.3" y="102.6">here</text>
<text x="44.2" y="110">(outside)</text>
<text x="101" y="121">AC coupling</text>
<text x="83.8" y="131.6">FET input</text>
<text x="94.1" y="131.6">opamps</text>
<text x="83.8" y="133.6">OPA1652,</text>
<text x="83.8" y="135.6">Must</text>
<text x="89.3" y="135.6">be</text>
<text x="92.8" y="135.6">low</text>
<text x="94.1" y="133.6">OPA1654,</text>
<text x="97.1" y="135.6">quiescent</text>
<text x="104.4" y="133.6">etc</text>
<text x="227.3" y="138.2">Mounting</text>
<text x="237" y="138.2">holes</text>
<text x="53.3" y="147.1">Impedance</text>
<text x="64.7" y="147.1">matching</text>
<text x="115.6" y="156.5">EMI suppression</text>
<text x="115.6" y="158.5">Mount</text>
<text x="122.4" y="158.5">on</text>
<text x="125.8" y="158.5">connector</text>
</g>
<g font-size="1.8" fill="#006464">
<text x="64.6" y="28.8">+POL</text>
<text x="78.1" y="28.9">R10</text>
<text x="91.4" y="28.9">R9</text>
<text x="100.3" y="28.3">D8</text>
<text x="116.8" y="28.3">D7</text>
<text x="133.3" y="28.3">D6</text>
<text x="149.8" y="28.3">D5</text>
<text x="166.3" y="28.3">D4</text>
<text x="182.8" y="28.3">D3</text>
<text x="199.3" y="28.3">D2</text>
<text x="219.6" y="27.8">+12V</text>
<text x="77.4" y="30.8">100M</text>
<text x="96.5" y="30.3">1N4148WS</text>
<text x="111.6" y="35.8">C16</text>
<text x="113" y="30.3">1N4148WS</text>
<text x="128.1" y="35.8">C15</text>
<text x="129.5" y="30.3">1N4148WS</text>
<text x="144.6" y="35.8">C14</text>
<text x="146" y="30.3">1N4148WS</text>
<text x="161.1" y="35.8">C13</text>
<text x="162.5" y="30.3">1N4148WS</text>
<text x="177.6" y="35.8">C12</text>
<text x="179" y="30.3">1N4148WS</text>
<text x="194.1" y="35.8">C11</text>
<text x="195.5" y="30.3">1N4148WS</text>
<text x="203.8" y="35.8">U2A</text>
<text x="73.7" y="39.6">100nF</text>
<text x="74.7" y="37">C18</text>
<text x="80.7" y="39.6">100V</text>
<text x="88.9" y="39.6">100nF</text>
<text x="90" y="37">C17</text>
<text x="95.9" y="39.6">100V</text>
<text x="110.5" y="38.3">10nF</text>
<text x="116.8" y="38.3">U2F</text>
<text x="127" y="38.3">10nF</text>
<text x="133.3" y="38.3">U2E</text>
<text x="143.5" y="38.3">10nF</text>
<text x="149.8" y="38.3">U2D</text>
<text x="160" y="38.3">10nF</text>
<text x="166.3" y="38.3">U2C</text>
<text x="176.5" y="38.3">10nF</text>
<text x="182.8" y="38.3">U2B</text>
<text x="193" y="38.3">10nF</text>
<text x="199.7" y="38.3">HEF40106BT</text>
<text x="223.3" y="37.7">U2G</text>
<text x="199.3" y="47.9">R8</text>
<text x="223.1" y="42.9" transform="rotate(-90 223.1 42.9)">VCC</text>
<text x="232.4" y="47.2">100nF</text>
<text x="233.5" y="44.7">C10</text>
<text x="239.5" y="47.2">100V</text>
<text x="83.8" y="48.2">GNDREF</text>
<text x="198.5" y="49.8">2.2k</text>
<text x="219.9" y="52.1" transform="rotate(-90 219.9 52.1)">HEF40106BT</text>
<text x="223.1" y="52.3" transform="rotate(-90 223.1 52.3)">GND</text>
<text x="208.3" y="57.4">1nF</text>
<text x="209.3" y="54.8">C9</text>
<text x="212.9" y="57.4">100V</text>
<text x="203.2" y="64.7">GNDREF</text>
<text x="46.5" y="83.4">100M</text>
<text x="47.9" y="81.5">R13</text>
<text x="59.6" y="83.4">C19</text>
<text x="85.7" y="82.9">U1A</text>
<text x="212.6" y="82.5">+6V</text>
<text x="224.1" y="81.5">U1C</text>
<text x="58" y="86">1nF</text>
<text x="62.6" y="86">100V</text>
<text x="82.7" y="88.5">+</text>
<text x="82.8" y="84.9">OPA1652</text>
<text x="167.5" y="86.3">+12V</text>
<text x="181.5" y="89.8">R5</text>
<text x="221.2" y="84">OPA1652</text>
<text x="222.4" y="87.2">V+</text>
<text x="226.9" y="87.2">V-</text>
<text x="66.3" y="94.2">R101</text>
<text x="181" y="91.7">200</text>
<text x="209.5" y="93.6">47k</text>
<text x="210.4" y="91.7">R6</text>
<text x="45.4" y="100.6">MK1</text>
<text x="66.3" y="96.1">100M</text>
<text x="66.3" y="99.3">R102</text>
<text x="66.3" y="101.2">100M</text>
<text x="83" y="101.9">2.2k</text>
<text x="83.1" y="100">R12</text>
<text x="126" y="96.7">R4</text>
<text x="126" y="98.7">2.2k</text>
<text x="133.6" y="96.7">R3</text>
<text x="133.6" y="98.7">2.2k</text>
<text x="146.8" y="98">D1</text>
<text x="146.8" y="99.9">12V</text>
<text x="151.7" y="99.4">47uF</text>
<text x="153.9" y="97.5">C3</text>
<text x="163.8" y="100.6">100nF</text>
<text x="164.9" y="98">C4</text>
<text x="170.9" y="100.6">100V</text>
<text x="180.9" y="99.4">47uF</text>
<text x="183.1" y="97.5">C5</text>
<text x="193" y="100.6">100nF</text>
<text x="194.1" y="98">C6</text>
<text x="200.1" y="100.6">100V</text>
<text x="209.5" y="101.2">47k</text>
<text x="210.4" y="99.3">R7</text>
<text x="217.8" y="100.7">47uF</text>
<text x="219.9" y="98.7">C7</text>
<text x="229.9" y="101.8">100nF</text>
<text x="230.9" y="99.3">C8</text>
<text x="234.3" y="96.4">GNDA</text>
<text x="236.9" y="101.8">100V</text>
<text x="66.3" y="104.4">R103</text>
<text x="66.3" y="106.3">100M</text>
<text x="83.1" y="107.6">R11</text>
<text x="105.9" y="106.9">C2</text>
<text x="134.5" y="107.6">R2</text>
<text x="66.3" y="109.4">R104</text>
<text x="66.3" y="111.4">100M</text>
<text x="83" y="109.5">2.2k</text>
<text x="104.8" y="108.9">47uF</text>
<text x="134.6" y="109.5">47</text>
<text x="66.3" y="114.5">R105</text>
<text x="66.3" y="116.4">100M</text>
<text x="66.3" y="119.6">R106</text>
<text x="104.8" y="116.5">47uF</text>
<text x="105.9" y="114.6">C1</text>
<text x="134.5" y="115.2">R1</text>
<text x="134.6" y="117.1">47</text>
<text x="188" y="114.2">GNDREF</text>
<text x="66.3" y="124.7">R107</text>
<text x="66.3" y="121.5">100M</text>
<text x="82.7" y="121.5">+</text>
<text x="85" y="124.7">U1B</text>
<text x="121.2" y="124.6">C91</text>
<text x="66.3" y="126.6">100M</text>
<text x="66.3" y="129.8">R108</text>
<text x="66.3" y="131.7">100M</text>
<text x="82.8" y="126.6">OPA1652</text>
<text x="120.1" y="126.5">220pF</text>
<text x="66.3" y="134.8">R109</text>
<text x="66.3" y="136.8">100M</text>
<text x="66.3" y="139.9">R110</text>
<text x="66.3" y="141.8">100M</text>
<text x="229.9" y="143.7">H1</text>
<text x="240" y="143.7">H2</text>
<text x="120.2" y="149.3">220pF</text>
<text x="121.3" y="147.4">C92</text>
<text x="128.3" y="144.7">GNDREF</text>
<text x="137.2" y="146.6">XLR3</text>
<text x="138.5" y="144.7">J1</text>
<text x="229.9" y="145.7">M2.5</text>
<text x="240" y="145.7">M2.5</text>
<text x="76.2" y="151">GNDA</text>
</g>
<g font-size="1.8" fill="#a90000">
<text x="109.8" y="41.7">12</text>
<text x="121.2" y="41.7">13</text>
<text x="126.3" y="41.7">10</text>
<text x="137.8" y="41.7">11</text>
<text x="143.4" y="41.7">8</text>
<text x="154.9" y="41.7">9</text>
<text x="159.9" y="41.7">6</text>
<text x="171.4" y="41.7">5</text>
<text x="176.5" y="41.7">4</text>
<text x="187.9" y="41.7">3</text>
<text x="193" y="41.7">2</text>
<text x="204.4" y="41.7">1</text>
<text x="222" y="36.9" transform="rotate(-90 222 36.9)">14</text>
<text x="222" y="56.6" transform="rotate(-90 222 56.6)">7</text>
<text x="80.6" y="87.4">3</text>
<text x="93.3" y="89.9">1</text>
<text x="219.6" y="86.1">8</text>
<text x="231.1" y="86.1">4</text>
<text x="80.6" y="92.5">2</text>
<text x="53.1" y="98.5" transform="rotate(-90 53.1 98.5)">2</text>
<text x="53.1" y="106.1" transform="rotate(-90 53.1 106.1)">1</text>
<text x="80.6" y="115.3">6</text>
<text x="93.3" y="117.9">7</text>
<text x="80.6" y="120.4">5</text>
<text x="139.4" y="131.5" transform="rotate(-90 139.4 131.5)">3</text>
<text x="132.6" y="136.9">1</text>
<text x="145.3" y="136.9">2</text>
</g>
<g font-size="1.4" fill="#0000c2">
<text x="102.9" y="48.3">24</text>
<text x="102.9" y="52.3">12</text>
<text x="102.9" y="55.6">0</text>
</g>
<g font-size="1.4" fill="#006464">
<text x="35.8" y="104.6">Condenser</text>
<text x="44.6" y="104.6">capsule</text>
</g>
<g font-size="1.4" fill="#840000">
<text x="139" y="136.2">3</text>
<text x="135.5" y="139.8">1</text>
<text x="142.6" y="139.8">2</text>
</g>
</svg>
